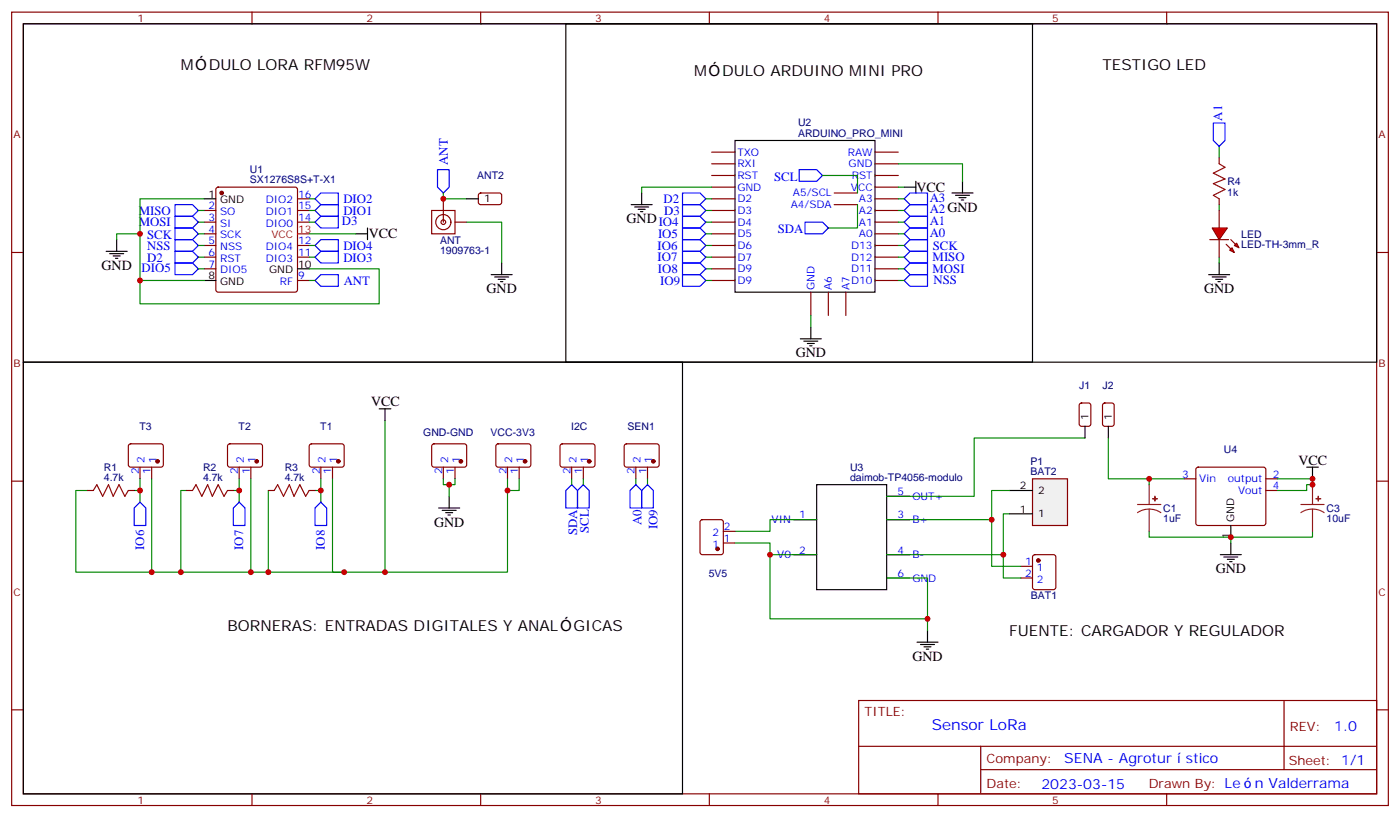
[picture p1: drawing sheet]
<svg xmlns="http://www.w3.org/2000/svg" width="423mm" height="247mm" viewBox="0 0 423 247" stroke-linecap="round" stroke-linejoin="round" font-family="sans-serif">
<g fill="none" stroke="#870000" stroke-width=".35">
<path d="M3.5 3.7h416.3v239.9h-416.3zM7.1 7.2h409.2v232.8h-409.2zM76.2 3.7v3.5M145.3 3.7v3.5M214.5 3.7v3.5M283.6 3.7v3.5M352.8 3.7v3.5M65.5 56.8l.5-.2h23.3l.5 .2 .2 .5v30.3l-.3 .5-.4 .2h-23.3l-.5-.2-.2-.5v-30.3zM215.2 46h7M215.2 49.5h7M215.2 53.1h7M215.2 56.6h7"/>
<path d="M252.2 58.3h7.1M264.6 46h7M264.6 49.5h7M264.6 53.1h7M264.6 56.6h7M3.5 76.3h3.6M61.7 63.6h3.6M61.7 67.2h3.6M61.7 70.7h3.6M61.7 74.2h3.6M61.7 77.8h3.6M90 63.6h3.5"/>
<path d="M90 67.2h3.5M90 74.2h3.5M90 77.8h3.5M90 60.1h3.5M130.5 63.6h7.1v7.1h-7.1zM134.1 60.1v7.1M137.6 67.2h3.5M215.2 63.6h7M215.2 67.2h7M215.2 70.7h7M215.2 74.2h7M215.2 77.8h7"/>
<path d="M215.2 60.1h7M252.2 61.9h7.1M264.6 63.6h7M264.6 67.2h7M264.6 70.7h7M264.6 74.2h7M264.6 77.8h7M264.6 60.1h7M416.3 76.3h3.5M61.7 81.3h3.6M90 84.8h3.5M215.2 81.3h7"/>
<path d="M215.2 84.8h7M245.2 88.3v7.1M250.5 88.3v7.1M255.8 88.3v7.1M264.6 81.3h7M264.6 84.8h7M39 134.4l.5-.2 9.5 .1 .4 .6-.1 5.9-.6 .5-9.5-.1-.4-.7v-5.6zM69 134.4l.5-.2 9.4 .1 .5 .6-.1 5.9-.6 .5-9.5-.1-.4-.7v-5.6zM93.7 134.4l.5-.2 9.4 .1 .5 .6-.1 5.9-.6 .5-9.5-.1-.4-.7v-5.6zM130.8 134.4l.4-.2 9.5 .1 .4 .6-.1 5.9-.6 .5-9.4-.1-.5-.7v-5.6zM150.2 134.4l.4-.2 9.5 .1 .4 .6-.1 5.9-.6 .5-9.4-.1-.5-.7v-5.6zM169.6 134.4l.4-.2 9.5 .1 .4 .6v5.9l-.7 .5-9.4-.1-.5-.7v-5.6z"/>
<path d="M189 134.4l.4-.2 9.5 .1 .4 .6v5.9l-.7 .5-9.4-.1-.5-.7v-5.6zM3.5 145.5h3.6M42.3 141.3v3.5M45.9 141.3v3.5M72.3 141.3v3.5M75.8 141.3v3.5M97 141.3v3.5M100.5 141.3v3.5M134.1 141.3v3.5M137.6 141.3v3.5M153.5 141.3v3.5M157 141.3v3.5"/>
<path d="M172.9 141.3v3.5M176.4 141.3v3.5M192.3 141.3v3.5M195.8 141.3v3.5M239.9 157.1h7M268.1 157.1h7.1M268.1 150.1h7.1M416.3 145.5h3.5M239.9 167.7h7M268.1 167.7h7.1M268.1 174.8h7.1M308.7 174.8h3.5"/>
<path d="M308.7 171.2h3.5M312.4 167.9l.5-.2h5.7l.6 .4 .1 9.5-.5 .6-5.9 .1-.6-.5-.1-9.4zM3.5 214.6h3.6M259.6 211.8h156.7v28.2h-156.7zM388.3 211.8v20.9M416.3 214.6h3.5M259.7 225.7h156.4M296.6 232.7h119.5M296.6 225.7v14.1M76.2 240v3.6M145.3 240v3.6M214.5 240v3.6"/>
<path d="M283.6 240v3.6M352.8 240v3.6"/>
<circle cx="134.1" cy="67.2" r="2.29"/>
<circle cx="134.1" cy="67.2" r=".71"/>
</g>
<g fill="none" stroke="#00f" stroke-width=".35">
<path d="M132.3 51.3h3.5v5.3l-1.7 1.7-1.8-1.7zM206.4 58.3h5.3l1.7 1.8-1.7 1.8h-5.3zM241.7 51.3h5.2l1.8 1.8-1.8 1.7h-5.2zM52.9 61.9h5.3l1.8 1.7-1.8 1.8h-5.3zM52.9 72.5h5.3l1.8 1.7-1.8 1.8h-5.3zM52.9 68.9h5.3l1.8 1.8-1.8 1.8h-5.3zM52.9 65.4h5.3l1.8 1.8-1.8 1.7h-5.3zM52.9 76h5.3l1.8 1.8-1.8 1.7h-5.3zM52.9 79.5h5.3l1.8 1.8-1.8 1.7h-5.3zM95.2 67.2l1.8-1.8h5.3v3.5h-5.3zM95.2 63.6l1.8-1.7h5.3v3.5h-5.3zM95.2 60.1l1.8-1.8h5.3v3.6h-5.3z"/>
<path d="M95.2 74.2l1.8-1.7h5.3v3.5h-5.3zM95.2 77.8l1.8-1.8h5.3v3.5h-5.3zM206.4 61.9h5.3l1.7 1.7-1.7 1.8h-5.3zM206.4 65.4h5.3l1.7 1.8-1.7 1.7h-5.3zM206.4 68.9h5.3l1.7 1.8-1.7 1.8h-5.3zM206.4 72.5h5.3l1.7 1.7-1.7 1.8h-5.3zM206.4 76h5.3l1.7 1.8-1.7 1.7h-5.3zM243.4 67.2h5.3l1.8 1.7-1.8 1.8h-5.3zM273.4 74.2l1.8-1.7h5.3v3.5h-5.3zM273.4 67.2l1.8-1.8h5.3v3.5h-5.3zM273.4 60.1l1.8-1.8h5.3v3.6h-5.3zM275.2 76h5.3v3.5h-5.3l-1.8-1.7z"/>
<path d="M275.2 68.9h5.3v3.6h-5.3l-1.8-1.8zM275.2 61.9h5.3v3.5h-5.3l-1.8-1.8zM95.2 84.8l1.8-1.8h5.3v3.6h-5.3zM273.4 81.3l1.8-1.8h5.3v3.5h-5.3zM275.2 83h5.3v3.6h-5.3l-1.8-1.8zM172.9 146.5l1.7 1.8v5.3h-3.5v-5.3zM176.4 146.5l1.8 1.8v5.3h-3.6v-5.3z"/>
</g>
<g fill="none" stroke="#008700" stroke-width=".35">
<path d="M134.1 58.3v1.8h7M215.2 56.6h-21.2v1.7M248.7 53.1h10.6v5.2M271.6 49.5h19.4v5.3M271.6 56.6h1.8M42.3 70.7h-7v1.8M61.7 60.1h-19.4v24.7h19.4M93.5 70.7h14.1M93.5 60.1h1.7M93.5 63.6h1.7M93.5 67.2h1.7M93.5 74.2h1.7"/>
<path d="M93.5 77.8h1.7M141.1 67.2h10.6v12.3M213.4 70.7h1.8M213.4 60.1h1.8M213.4 63.6h1.8M213.4 67.2h1.8M213.4 74.2h1.8M213.4 77.8h1.8M259.3 61.9v7h-8.8M271.6 70.7h1.8M271.6 60.1h1.8M271.6 63.6h1.8"/>
<path d="M271.6 67.2h1.8M271.6 74.2h1.8M271.6 77.8h1.8M93.5 81.3h21.2v10.6h-72.4v-7.1M93.5 84.8h1.7M245.2 95.4v3.5M271.6 84.8h1.8M271.6 81.3h1.8M116.4 127.1v45.9h-15.9v-28.2M26.5 148.3h-3.6v24.7h23M42.3 144.8v3.5h-1.7M42.3 148.3v3.5"/>
<path d="M45.9 144.8v28.2h29.9M56.4 148.3h-1.7v24.7M72.3 144.8v3.5h-1.7M72.3 148.3v3.5M75.8 144.8v28.2h28.3M81.1 148.3v24.7M95.2 148.3h1.8M97 144.8v7M134.1 144.8v1.7h3.5v-1.7M135.8 146.5v3.6M153.5 144.8v28.2h-37.1M157 144.8v3.5h-3.5"/>
<path d="M172.9 144.8v1.7M176.4 144.8v1.7M192.3 144.8v1.7M195.8 144.8v1.7M246.9 157.1h-14.1v3.6h-10.6M222.2 164.2h10.6v3.5h14.1"/>
</g>
<g fill="none" stroke="#000" stroke-width=".35">
<path d="M194 58.3v3.6M222.2 42.5h42.4v45.8h-42.4zM273.4 56.6h3.5M276.9 54.8v3.5M287.9 58.3h6.3M288.9 59.1h4.3M290 59.8h2.1M291 54.8v3.5M32.1 76h6.4M33.2 76.7h4.2M34.2 77.4h2.1M34.9 78.1h.7"/>
<path d="M35.3 72.5v3.5M61.7 60.1h3.6M107.6 70.7h3.5M111.1 68.9v3.6M151.7 79.5v3.5M190.9 61.9h6.3M191.9 62.6h4.2M193 63.3h2.1M193.7 64h.7M290.7 60.5h.7M61.7 84.8h3.6M90 81.3h3.5"/>
<path d="M148.5 83h6.4M149.6 83.7h4.2M150.6 84.5h2.2M151.3 85.2h.7M245.2 98.9v3.5M242 102.4h6.4M243.1 103.2h4.2M244.1 103.9h2.1M244.8 104.6h.7M114.7 123.6h3.5M116.4 123.6v3.5M132.6 153.6h6.4"/>
<path d="M133.7 154.3h4.2M134.8 155h2.1M135.5 155.7h.7M135.8 150.1v3.5M246.9 146.5h21.2v31.8h-21.2z"/>
</g>
<g fill="#870000" stroke="#870000" stroke-width=".35">
<circle cx="67" cy="58.3" r=".53"/>
<circle cx="102.3" cy="139.5" r=".53"/>
<circle cx="77.6" cy="139.5" r=".53"/>
<circle cx="47.6" cy="139.5" r=".53"/>
<circle cx="139.3" cy="139.5" r=".53"/>
<circle cx="158.7" cy="139.5" r=".53"/>
<circle cx="178.2" cy="139.5" r=".53"/>
<circle cx="197.6" cy="139.5" r=".53"/>
<circle cx="314" cy="169.5" r=".53"/>
</g>
<path d="M90 70.7h3.5" fill="none" stroke="#f00" stroke-width=".35"/>
<path d="M312.2 144.8h10.6v14.1h-10.6z" fill="#f0f0f0" stroke="#870000" stroke-width=".35"/>
<g fill="none" stroke="#000" stroke-width=".35">
<path d="M368.7 79.5v3.5M365.5 83h6.3M366.5 83.7h4.3M367.6 84.5h2.1M368.3 85.2h.7M305.2 155.4h7M305.2 148.3h7M395.1 141.3h3.5M396.9 141.3v3.5M277.3 194.2h6.3M278.3 194.9h4.3M279.4 195.6h2.1"/>
<path d="M280.1 196.3h.7M280.5 190.6v3.6"/>
</g>
<path d="M368.7 44.2v3.6M368.7 61.9v1.7M368.7 77.8v1.7M213.4 81.3h1.8M328.1 132.4h-33.5v17.7h-26.5M268.1 157.1h31.8M305.2 148.3h-5.3v22.9h8.8M305.2 155.4h-1.8v12.3h-35.3M268.1 174.8h12.4v15.8M303.4 167.7v7.1h5.3" fill="none" stroke="#008700" stroke-width=".35"/>
<path d="M368.7 47.8v1.7M368.7 60.1v1.8M26.5 148.3h1.7M38.8 148.3h1.8M56.4 148.3h1.8M68.8 148.3h1.8M81.1 148.3h1.8M93.5 148.3h1.7M211.9 157.3l.5-.2h5.6l.7 .5v9.4l-.4 .7h-5.9l-.7-.5v-9.4zM218.7 164.2h3.5M218.7 160.7h3.5" fill="none" stroke="#870000" stroke-width=".35"/>
<circle cx="217" cy="165.9" r=".53" fill="#870000" stroke="#870000" stroke-width=".35"/>
<path d="M366.9 37.2h3.5v5.3l-1.7 1.7-1.8-1.7z" fill="none" stroke="#00f" stroke-width=".35"/>
<path d="M368.7 49.5l1.7 1.1-3.5 1.8 3.5 1.7-3.5 1.4 3.5 1.8-3.5 1.8 1.8 1M28.2 148.3l1.1-1.8 1.7 3.6 1.8-3.6 1.4 3.6 1.8-3.6 1.7 3.6 1.1-1.8M58.2 148.3l1.1-1.8 1.7 3.6 1.8-3.6 1.4 3.6 1.8-3.6 1.7 3.6 1.1-1.8M82.9 148.3l1.1-1.8 1.7 3.6 1.8-3.6 1.4 3.6 1.8-3.6 1.7 3.6 1.1-1.8" fill="none" stroke="#a10000" stroke-width=".35"/>
<g fill="#f00" stroke="#870000" stroke-width=".35">
<path d="M366.5 68.9h4.6l-2.4 3.6z"/>
<path d="M365.8 72.5h5.7z"/>
</g>
<g fill="#870000" stroke="#870000" stroke-width=".35">
<path d="M372.2 72.5l1.4 1.4z"/>
<path d="M370.8 73.9l1.4 1.4z"/>
</g>
<g fill="#f00" stroke="#870000" stroke-width=".35">
<path d="M373.2 74.2l.7-.7 .7 1.4z"/>
<path d="M371.8 75.6l.7-.7 .7 1.4z"/>
</g>
<path d="M144.9 58.6l.4-.3 6 .1 .4 .7-.1 2.3-.6 .5-5.9-.1-.5-.6v-2.1zM368.7 63.6v5.3M368.7 72.5v5.3M326.6 122.1l.4-.3h2.1l.7 .5v5.9l-.4 .6-2.4 .1-.6-.5-.1-5.8zM333.6 122.1l.5-.3h2.1l.6 .5 .1 5.9-.5 .6-2.3 .1-.7-.5v-5.8zM358.1 144.8h3.5M361.8 141.5l.5-.2h19.8l.5 .2 .2 .5v16.2l-.3 .5-.4 .2h-19.8l-.5-.2-.2-.5v-16.2zM382.8 144.8h3.5M382.8 148.3h3.5" fill="none" stroke="#870000" stroke-width=".35"/>
<path d="M7.1 7.2h409.2v102.3h-409.2zM171.1 7.2h141.1v102.3h-141.1zM141.1 60.1h3.5M7.1 109.5h199.3v130.5h-199.3zM328.1 128.9v3.5M335.1 128.9v3.5M372.2 158.9v3.5M369 167.7h6.4M370.1 168.4h4.2M371.1 169.1h2.1M371.8 169.8h.7M372.2 164.2v3.5" fill="none" stroke="#000" stroke-width=".35"/>
<path d="M206.4 79.5h5.3l1.7 1.8-1.7 1.7h-5.3zM206.4 83h5.3l1.7 1.8-1.7 1.8h-5.3zM42.3 151.8l1.8 1.8v5.3h-3.5v-5.3zM72.3 151.8l1.8 1.8v5.3h-3.5v-5.3zM97 151.8l1.8 1.8v5.3h-3.6v-5.3zM192.3 146.5l1.7 1.8v5.3h-3.5v-5.3zM195.8 146.5l1.8 1.8v5.3h-3.6v-5.3z" fill="none" stroke="#00f" stroke-width=".35"/>
<g fill="none" stroke="#008700" stroke-width=".35">
<path d="M60 70.7h1.7M60 67.2h1.7M60 63.6h1.7M60 74.2h1.7M60 77.8h1.7M60 81.3h1.7M213.4 84.8h1.8M335.1 132.4v12.4h12.4M358.1 144.8h-10.6v1.7M386.3 144.8h10.6v1.7h-1.8v1.8h-8.8M232.8 167.7v19.4h47.7M347.5 160.7v1.7h24.7v1.8"/>
<path d="M396.9 160.7v1.7h-24.7"/>
</g>
<path d="M344 152.5h7M347.5 154l-1.9 .2-1.6 .8M347.5 154l1.8 .2 1.7 .8M347.5 146.5v6M347.5 154v6.7M393.3 152.5h7.1M396.9 154l-1.9 .2-1.7 .8M396.9 154l1.8 .2 1.7 .8M396.9 146.5v6M396.9 154v6.7" fill="none" stroke="#8c2424" stroke-width=".35"/>
<g fill="#8c2424" stroke="#8c2424" stroke-width=".35">
<path d="M348.5 150.8h1.5z"/>
<path d="M349.2 150.1v1.4z"/>
<path d="M397.9 150.8h1.4z"/>
<path d="M398.6 150.1v1.4z"/>
</g>
<g fill="#c00">
<circle cx="42.3" cy="84.8" r=".88"/>
<circle cx="42.3" cy="70.7" r=".88"/>
<circle cx="104.1" cy="173" r=".88"/>
<circle cx="75.8" cy="173" r=".88"/>
<circle cx="97" cy="148.3" r=".88"/>
<circle cx="81.1" cy="173" r=".88"/>
<circle cx="45.9" cy="173" r=".88"/>
<circle cx="54.7" cy="173" r=".88"/>
<circle cx="72.3" cy="148.3" r=".88"/>
<circle cx="42.3" cy="148.3" r=".88"/>
<circle cx="135.8" cy="146.5" r=".88"/>
<circle cx="116.4" cy="173" r=".88"/>
<circle cx="153.5" cy="148.3" r=".88"/>
<circle cx="299.9" cy="157.1" r=".88"/>
<circle cx="303.4" cy="167.7" r=".88"/>
<circle cx="372.2" cy="162.4" r=".88"/>
<circle cx="396.9" cy="146.5" r=".88"/>
<circle cx="396.9" cy="144.8" r=".88"/>
<circle cx="347.5" cy="144.8" r=".88"/>
<circle cx="134.1" cy="60.1" r=".88"/>
<circle cx="232.8" cy="167.7" r=".88"/>
<circle cx="280.5" cy="187.1" r=".88"/>
</g>
<g font-size="4.6">
<text x="54.7" y="21.3">M</text>
<text x="63.1" y="21.3">DULO LORA RFM95W</text>
<text x="209.9" y="23.1">M</text>
<text x="218.4" y="23.1">DULO ARDUINO MINI PRO</text>
<text x="333.4" y="21.3">TESTIGO LED</text>
<text x="68.8" y="190.6">BORNERAS: ENTRADAS DIGITALES Y ANAL</text>
<text x="173.4" y="190.6">GICAS</text>
<text x="305.2" y="192.4">FUENTE: CARGADOR Y REGULADOR</text>
</g>
<text font-size="4.6" fill="#00f" x="281.7" y="220.8">Sensor LoRa</text>
<g font-size="4.2">
<text x="277.1" y="58">VCC</text>
<text x="189.4" y="67.5">GNDIO4</text>
<text x="111.5" y="72.1">VCC</text>
<text x="30.7" y="81.6">GND</text>
<text x="147.1" y="88.7">GND</text>
<text x="364.1" y="88.7">GND</text>
<text x="240.6" y="108.1">GND</text>
<text x="112.2" y="122.9">VCC</text>
<text x="392.6" y="140.5">VCC</text>
<text x="131.2" y="159.2">GND</text>
<text x="367.6" y="173.4">GND</text>
<text x="275.9" y="199.8">GND</text>
</g>
<g font-size="4.2" fill="#00f">
<text x="403.4" y="221.1">1.0</text>
<text x="321.8" y="230.6">SENA - Agrotur</text>
<text x="358.6" y="230.6">stico</text>
<text x="314.9" y="238.4">2023-03-15</text>
<text x="379.4" y="238.4">n Valderrama</text>
</g>
<g font-size="3.9" fill="#00f">
<text x="369.5" y="36.5" transform="rotate(-90 369.5 36.5)">A1</text>
<text x="135.4" y="49.8" transform="rotate(-90 135.4 49.8)">ANT</text>
<text x="234.1" y="54.7">SCL</text>
<text x="42" y="64.9">MISO</text>
<text x="103.8" y="65">DIO1</text>
<text x="103.8" y="61.5">DIO2</text>
<text x="200.7" y="61.4">D2</text>
<text x="200.8" y="64.9">D3</text>
<text x="281.1" y="64.5">A2GND</text>
<text x="281.1" y="61">A3</text>
<text x="42" y="68.4">MOSI</text>
<text x="103.4" y="68.2">D3</text>
<text x="199" y="72">IO5</text>
<text x="235.2" y="70.6">SDA</text>
<text x="281.1" y="71.5">A0</text>
<text x="281.1" y="68">A1</text>
<text x="44.5" y="75.7">NSS</text>
<text x="44.5" y="72.2">SCK</text>
<text x="103.8" y="75.6">DIO4</text>
<text x="198.8" y="75.5">IO6</text>
<text x="282.1" y="75.5">SCK</text>
<text x="42.8" y="82.4">DIO5</text>
<text x="44.5" y="79.1">D2</text>
<text x="103.8" y="79.1">DIO3</text>
<text x="198.8" y="79">IO7</text>
<text x="199" y="82.5">IO8</text>
<text x="282" y="82.5">MOSI</text>
<text x="282" y="78.9">MISO</text>
<text x="103.9" y="86">ANT</text>
<text x="199.7" y="86">IO9</text>
<text x="282.3" y="85.7">NSS</text>
<text x="174.5" y="161.9" transform="rotate(-90 174.5 161.9)">SDA</text>
<text x="178.1" y="161.2" transform="rotate(-90 178.1 161.2)">SCL</text>
<text x="193.9" y="158.7" transform="rotate(-90 193.9 158.7)">A0</text>
<text x="198.8" y="160" transform="rotate(-90 198.8 160)">IO9</text>
<text x="43.6" y="166.3" transform="rotate(-90 43.6 166.3)">IO6</text>
<text x="73.6" y="166.3" transform="rotate(-90 73.6 166.3)">IO7</text>
<text x="98.2" y="166.3" transform="rotate(-90 98.2 166.3)">IO8</text>
</g>
<g font-size="3.9" fill="#800">
<text x="261.4" y="216.4">TITLE:</text>
<text x="390" y="221.1">REV:</text>
<text x="298.3" y="230.6">Company:</text>
<text x="389.7" y="231.2">Sheet: 1/1</text>
<text x="298.3" y="238.3">Date:</text>
<text x="347.4" y="238.4">Drawn By: Le</text>
</g>
<g font-size="3.2" fill="#800">
<text x="41.6" y="6.7">1</text>
<text x="110.8" y="6.7">2</text>
<text x="179.9" y="6.7">3</text>
<text x="249.1" y="6.7">4</text>
<text x="318.2" y="6.7">5</text>
<text x="4.1" y="41.8">A</text>
<text x="416.8" y="41.8">A</text>
<text x="4.1" y="110.9">B</text>
<text x="416.8" y="110.9">B</text>
<text x="4.1" y="180.1">C</text>
<text x="416.8" y="180.1">C</text>
<text x="41.6" y="243">1</text>
<text x="110.8" y="243">2</text>
<text x="179.9" y="243">3</text>
<text x="249.1" y="243">4</text>
<text x="318.2" y="243">5</text>
</g>
<g font-size="3.2" fill="#000080">
<text x="241.3" y="41.4">ARDUINO_PRO_MINI</text>
<text x="241.3" y="38.2">U2</text>
<text x="75.6" y="52.2">U1</text>
<text x="75.6" y="55.4">SX1276S8S+T-X1</text>
<text x="144.3" y="54.1">ANT2</text>
<text x="371.1" y="59.1">1k</text>
<text x="371.1" y="56">R4</text>
<text x="375.4" y="71.9">LED</text>
<text x="133.1" y="76.9">1909763-1</text>
<text x="133.1" y="73.7">ANT</text>
<text x="375.4" y="75">LED-TH-3mm_R</text>
<text x="326.3" y="117.6">J1</text>
<text x="333.4" y="117.6">J2</text>
<text x="42.2" y="130">T3</text>
<text x="72.2" y="130">T2</text>
<text x="96.9" y="130">T1</text>
<text x="128" y="131.8">GND-GND</text>
<text x="148.3" y="131.8">VCC-3V3</text>
<text x="172.7" y="130">I2C</text>
<text x="189.7" y="130.1">SEN1</text>
<text x="370.1" y="137">U4</text>
<text x="31.4" y="142.3">R1</text>
<text x="61.4" y="142.3">R2</text>
<text x="86.1" y="142.3">R3</text>
<text x="257" y="142.4">U3</text>
<text x="311.6" y="143.7">BAT2</text>
<text x="311.6" y="140.6">P1</text>
<text x="31.4" y="145.5">4.7k</text>
<text x="61.4" y="145.5">4.7k</text>
<text x="86.1" y="145.5">4.7k</text>
<text x="257" y="145.4">daimob-TP4056-modulo</text>
<text x="351.7" y="154.7">C1</text>
<text x="401.1" y="154.7">C3</text>
<text x="351.7" y="158">1uF</text>
<text x="401.1" y="157.9">10uF</text>
<text x="214.3" y="174.4">5V5</text>
<text x="311.7" y="181.2">BAT1</text>
</g>
<g font-size="3.2" fill="#00f">
<text x="223" y="47.1">TXO</text>
<text x="256.4" y="47.1">RAW</text>
<text x="223" y="50.6">RXI</text>
<text x="256.6" y="50.6">GND</text>
<text x="90.1" y="59.8">16</text>
<text x="223" y="54.1">RST</text>
<text x="223" y="57.6">GND</text>
<text x="239.8" y="59.4">A5/SCL</text>
<text x="257.3" y="57.6">VCC</text>
<text x="257.5" y="54.1">RST</text>
<text x="63.1" y="63.3">2</text>
<text x="66.6" y="65.1">SO</text>
<text x="80.4" y="65.1">DIO1</text>
<text x="80.4" y="61.5">DIO2</text>
<text x="90.1" y="63.3">15</text>
<text x="223" y="61.2">D2</text>
<text x="223" y="64.7">D3</text>
<text x="239.1" y="62.9">A4/SDA</text>
<text x="259.7" y="61.2">A3</text>
<text x="259.7" y="64.7">A2</text>
<text x="63.1" y="66.8">3</text>
<text x="63.1" y="70.3">4</text>
<text x="66.6" y="68.6">SI</text>
<text x="80.4" y="68.6">DIO0</text>
<text x="90.1" y="66.8">14</text>
<text x="223" y="68.2">D4</text>
<text x="223" y="71.8">D5</text>
<text x="259.7" y="68.2">A1</text>
<text x="259.7" y="71.8">A0</text>
<text x="63.1" y="73.9">5</text>
<text x="63.1" y="77.4">6</text>
<text x="66.6" y="72.1">SCK</text>
<text x="66.6" y="75.6">NSS</text>
<text x="80.4" y="75.6">DIO4</text>
<text x="90.1" y="77.4">11</text>
<text x="90.1" y="73.9">12</text>
<text x="223" y="75.3">D6</text>
<text x="257.4" y="75.3">D13</text>
<text x="63.1" y="80.9">7</text>
<text x="66.6" y="79.2">RST</text>
<text x="66.6" y="82.7">DIO5</text>
<text x="80.4" y="79.2">DIO3</text>
<text x="223" y="78.8">D7</text>
<text x="223" y="82.3">D9</text>
<text x="257.4" y="78.8">D12</text>
<text x="257.4" y="82.3">D11</text>
<text x="84.6" y="86.2">RF</text>
<text x="90.1" y="84.5">9</text>
<text x="223" y="85.9">D9</text>
<text x="246.2" y="87.6" transform="rotate(-90 246.2 87.6)">GND</text>
<text x="251.5" y="87.6" transform="rotate(-90 251.5 87.6)">A6</text>
<text x="256.8" y="87.6" transform="rotate(-90 256.8 87.6)">A7</text>
<text x="257.4" y="85.9">D10</text>
<text x="42" y="143.4" transform="rotate(-90 42 143.4)">2</text>
<text x="43.7" y="139.9" transform="rotate(-90 43.7 139.9)">2</text>
<text x="45.5" y="143.4" transform="rotate(-90 45.5 143.4)">1</text>
<text x="47.3" y="139.9" transform="rotate(-90 47.3 139.9)">1</text>
<text x="72" y="143.4" transform="rotate(-90 72 143.4)">2</text>
<text x="73.7" y="139.9" transform="rotate(-90 73.7 139.9)">2</text>
<text x="75.5" y="143.4" transform="rotate(-90 75.5 143.4)">1</text>
<text x="77.3" y="139.9" transform="rotate(-90 77.3 139.9)">1</text>
<text x="96.7" y="143.4" transform="rotate(-90 96.7 143.4)">2</text>
<text x="98.4" y="139.9" transform="rotate(-90 98.4 139.9)">2</text>
<text x="100.2" y="143.4" transform="rotate(-90 100.2 143.4)">1</text>
<text x="102" y="139.9" transform="rotate(-90 102 139.9)">1</text>
<text x="133.7" y="143.4" transform="rotate(-90 133.7 143.4)">2</text>
<text x="135.5" y="139.9" transform="rotate(-90 135.5 139.9)">2</text>
<text x="137.2" y="143.4" transform="rotate(-90 137.2 143.4)">1</text>
<text x="139" y="139.9" transform="rotate(-90 139 139.9)">1</text>
<text x="153.1" y="143.4" transform="rotate(-90 153.1 143.4)">2</text>
<text x="154.9" y="139.9" transform="rotate(-90 154.9 139.9)">2</text>
<text x="156.6" y="143.4" transform="rotate(-90 156.6 143.4)">1</text>
<text x="158.4" y="139.9" transform="rotate(-90 158.4 139.9)">1</text>
<text x="172.5" y="143.4" transform="rotate(-90 172.5 143.4)">2</text>
<text x="174.3" y="139.9" transform="rotate(-90 174.3 139.9)">2</text>
<text x="176" y="143.4" transform="rotate(-90 176 143.4)">1</text>
<text x="177.8" y="139.9" transform="rotate(-90 177.8 139.9)">1</text>
<text x="191.9" y="143.4" transform="rotate(-90 191.9 143.4)">2</text>
<text x="193.7" y="139.9" transform="rotate(-90 193.7 139.9)">2</text>
<text x="195.4" y="143.4" transform="rotate(-90 195.4 143.4)">1</text>
<text x="197.2" y="139.9" transform="rotate(-90 197.2 139.9)">1</text>
<text x="271.4" y="149.7">5</text>
<text x="357.5" y="144.4">3</text>
<text x="362.7" y="145.8">Vin</text>
<text x="371.3" y="145.8">output</text>
<text x="374.4" y="149.4">Vout</text>
<text x="384.9" y="144.4">2</text>
<text x="384.9" y="148">4</text>
<text x="275.9" y="151.1">OUT+</text>
<text x="218.9" y="160.3">2</text>
<text x="233.3" y="158.2">VIN</text>
<text x="241.7" y="156.8">1</text>
<text x="271.4" y="156.8">3</text>
<text x="275.9" y="158.2">B+</text>
<text x="215.4" y="165.6">1</text>
<text x="215.4" y="162.1">2</text>
<text x="218.9" y="163.8">1</text>
<text x="241.7" y="167.4">2</text>
<text x="271.4" y="167.4">4</text>
<text x="235" y="168.8">V0</text>
<text x="275.9" y="168.8">B-</text>
<text x="310" y="170.9">1</text>
<text x="313.5" y="172.6">1</text>
<text x="271.4" y="174.4">6</text>
<text x="275.9" y="175.8">GND</text>
<text x="310" y="174.4">2</text>
<text x="313.5" y="176.2">2</text>
</g>
<g font-size="3.2">
<text x="63.1" y="59.8">1</text>
<text x="66.6" y="61.5">GND</text>
<text x="146.4" y="61.2">1</text>
<text x="81.4" y="82.7">GND</text>
<text x="90.1" y="80.9">10</text>
<text x="63.1" y="84.5">8</text>
<text x="66.6" y="86.2">GND</text>
<text x="329.1" y="127.1" transform="rotate(-90 329.1 127.1)">1</text>
<text x="336.2" y="127.1" transform="rotate(-90 336.2 127.1)">1</text>
<text x="308.4" y="148">2</text>
<text x="314" y="149.4">2</text>
<text x="308.4" y="155">1</text>
<text x="314" y="156.4">1</text>
<text x="373.2" y="157.8" transform="rotate(-90 373.2 157.8)">GND</text>
<text x="371.8" y="163" transform="rotate(-90 371.8 163)">1</text>
</g>
<g font-size="3.2" fill="#f00">
<text x="90.1" y="70.3">13</text>
<text x="82.1" y="72.1">VCC</text>
</g>
</svg>
